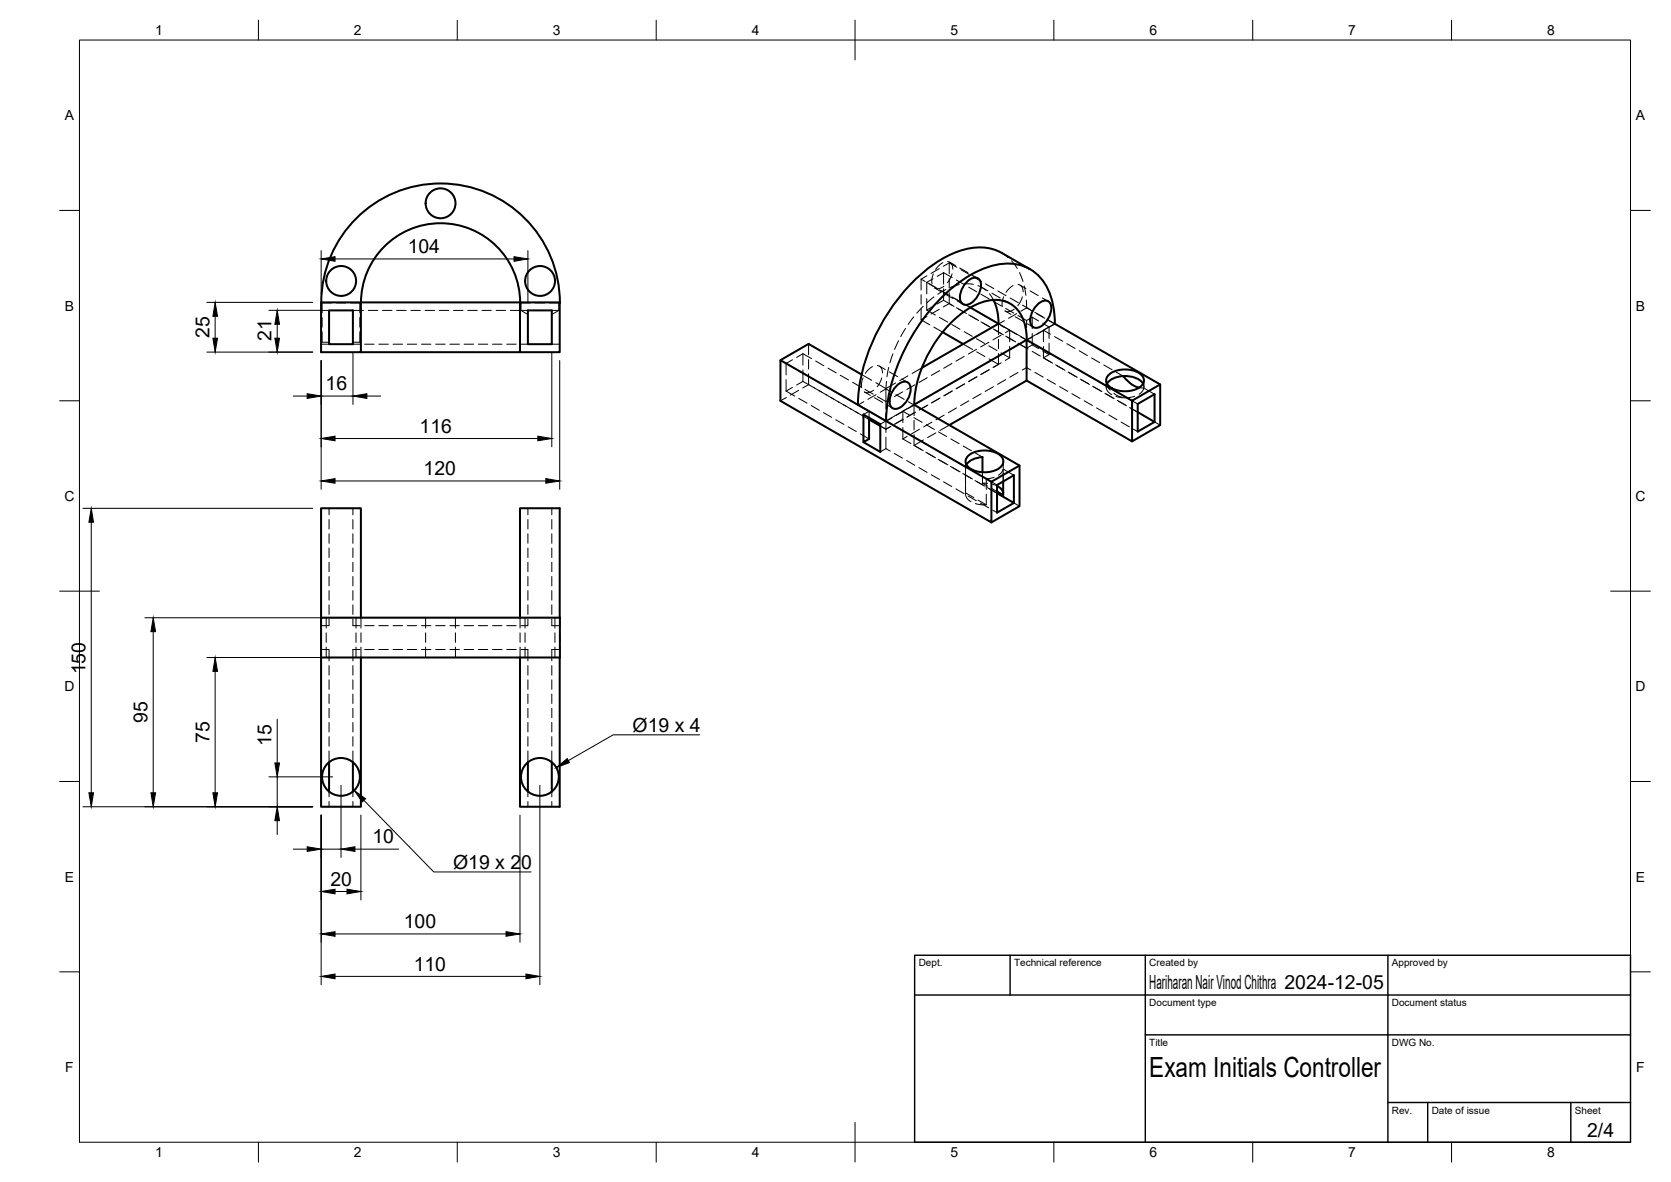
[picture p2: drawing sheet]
<svg xmlns="http://www.w3.org/2000/svg" width="420mm" height="297mm" viewBox="0 0 420 297" stroke-linecap="round" stroke-linejoin="round" font-family="sans-serif">
<!-- layer: Hidden -->
<g fill="none" stroke="#000" stroke-width=".25">
<path d="M80.7 78h2M80.8 76v.1h2.6M81 76v2.6M81 79.8v2.4M84.6 76.1h2.3M88.1 76.1h2.6M88.7 78h2.7M90.5 76v2.6M90.5 79.8v2.4M92.6 78h2.4M96.2 78h2.4M99.7 78h2.4"/>
<path d="M103.3 78h2.4M106.9 78h2.4M110.5 78h2.3M114 78h2.4M117.6 78h2.4M121.2 78h2.3M124.8 78h2.3M128.3 78h2.7M130.8 76v.1h2.6M131 78h1.7M131 78l1.7 1M131 76v2"/>
<path d="M134.6 76.1h2.3M138.1 76.1h2.6M138.7 78h1.8M140.5 78h.2M140.5 78l-1.8 1M140.5 76v2M229.7 79.6l-1.4 1.9M231.6 70.2l1 .5M231.6 70.2v2.7M231.6 74.1v2.3M231.6 77.6v2.8M232.1 77l-1.6 1.7"/>
<path d="M233 71l2.2 1.2M233 77.9l2.2 1.3M233 71v2.9M233 75v2.9M233.1 79.5l-1.5 .9M233.1 69.3l-1.5 .9M233.7 71.3l2 1.2M234.6 70l-1.6 1M234.6 77l-1.6 .9M234.7 68.8l-.4 1.4 .1 1.1M234.8 74.6l-1.8 1.5M235.1 72.4l1.4 .8"/>
<path d="M236.2 77.7l-2.1 1.2M236.2 67.5l-2.1 1.2M236.2 72.8l2.1 1.2M236.2 79.8l2.1 1.1M236.8 73.1l2 1.2M237.1 66l-1.1 .9-.7 .8M237.3 68.5l-1.7 1M237.3 68.5l2.1 1.3M237.3 75.5l2.1 1.2M237.3 75.5l-1.7 .9M237.3 68.5v2.9M237.3 72.6v2.9"/>
<path d="M237.3 71.9l-1.3 .6-1-.1M237.6 73.8l2 1.2M237.8 72.7l-2 1.2M238.3 65.7l.8 .5 .4 .6 .1 .8M238.7 76.3l-1.5 .8M238.7 66.1l-1.5 .8M238.7 66.1v2.7M238.7 70v2.4M238.7 73.6v2.7M238.7 76.3l1.2 .7M238.7 66.1l1.9 1.1M238.8 65.9l1.5 .8"/>
<path d="M239.3 74.6l2.6 1.5M239.4 68.8l-1.2 2.3M240.5 70.4l2 1.2M240.5 77.3l2 1.2M240.7 75.6l1.4 .9M240.9 77.6l2.1 1.2M241.2 71.5l-2.3 .7M241.3 67.3l2.1 1.2M241.6 67.8l2.1 1.1M242.4 71.4l2.4 .1M242.4 76.4l2.1 1.2M243 76.7l1 .6"/>
<path d="M243.6 72.2l2 1.1M243.6 79.1l2 1.2M244 79.4l2.1 1.2M244.4 69.1l1.5 .9M244.7 69.5l2.1 1.2M245.5 78.2l2.1 1.2M245.9 71.8l2 1.2M246.7 73.9l2 1.2M246.9 72.2l1.5 .9M247.8 71.3l2.1 1.2M248.6 80l2.1 1.1M248.8 73.8l1 1.6"/>
<path d="M249.4 73.7l2.1 1.2M249.7 75.7l2.1 1.2M250.9 73.1l2.1 1.2M251.9 63.6l1.6 1.1M252.3 74.6l-.3 1.4v1.1M252.5 75.5l1.5 .8M252.7 78.2l1.5 .8M252.9 77.5l2 1.2M254 74.9l2.1 1.2M254.3 65.6l1.5 1.9M254.7 71.8l-1.1 .8-.7 .9M255 77.7l-1.4 .6-.9-.2"/>
<path d="M255.2 79.6l2.1 1.2M255.7 78.8l-2.1 1.2M255.9 79.3l2.2 1.2M256 71.5l.6 .2 .4 .5 .3 1.2M256.3 68.5l.9 2.2M256.5 71.7l1.5 .8M257.1 74.6l-.5 1.3-.7 .9M257.1 76.7l2.1 1.2M257.5 71.9l.5 2.3M258.1 75.4v2M258.1 77.4l-1.4 .8M258.1 77.4l1.5 .8"/>
<path d="M259 73.1l2 1.2M259.5 79.7l-1.4 .8M259.5 79.7l1.6 1M259.5 79.7v2.9M260.2 78.5l2.1 1.2M260.6 78.8l2.1 1.2M262.1 74.9l1.4 .8M80.7 86.5h2M81 83.4v2.6h1.7M88.7 86.5h1.8M90.5 83.4v2.6h-1.8M91.7 86.5h2.4"/>
<path d="M95.2 86.5h2.4M98.8 86.5h2.4M102.4 86.5h2.4M106 86.5h2.4M109.5 86.5h2.4M113.1 86.5h2.4M116.7 86.5h2.4M120.3 86.5h2.3M123.8 86.5h2.4M127.4 86.5h2.4M131 86.5h1.7M138.7 86.5h2"/>
<path d="M197.7 91.3l2.1 1.3M197.7 98.3l2.1 1.2M197.7 91.3v2.9M197.7 95.4v2.9M197.7 99.9l-1.5 .8M199.3 90.4l-1.6 .9M199.3 97.4l-1.6 .9M200.8 98.1l-2.1 1.2M200.9 93.2l2 1.2M201.9 88.9l-1.6 .9M201.9 88.9l2.2 1.2M201.9 95.8l1.6 1"/>
<path d="M201.9 95.8l-1.6 1M201.9 88.9v2.9M201.9 92.9v2.9M203.3 96.7l-1.5 .8M203.3 86.4v2.8M203.3 90.4v2.3M203.3 93.9v2.8M203.3 96.7l1.5 .8M204 95l2 1.1M204.5 97.4l2.1 1.1M205.1 90.7l2.1 1.2M205.8 98.1l2.1 1.2"/>
<path d="M207.1 96.7l2 1.2M207.6 99.1l2.1 1.2M208.2 92.5l2.1 1.2M208.9 99.9l2.1 1.2M210.1 98.5l2.1 1.2M211.3 94.3l2.1 1.2M214.4 96.1l2.1 1.2M216.6 94.1l2.6 1.5M217 95l-.4 1.3 .1 1.1M217.4 98.5l1.4 .9M217.5 97.9l2.1 1.1M219.4 92.1l-.7 .5-1.1 1.2"/>
<path d="M219.6 98.1l-1.3 .6-1-.2M219.9 100l2.1 1.1M220.2 96.2l2.6 1.4M220.3 99.2l-2.1 1.2M220.6 99.7l2.2 1.2 1.1-.6M220.6 91.8l.8 .5 .4 .6 .1 .8M221.1 92l1.5 .9M221.7 95l-.5 1.2-.6 1M222.8 97.6v5.2M222.8 97.7l-1.5 .9M222.8 97.7l1.5 .9M222.9 95.8l-.1 1.9"/>
<path d="M223.5 92.3l-.5 2.4M223.6 93.5l2.1 1.1M224.5 88.9l-.7 2.3M225.2 96.2l-2.4 1.4M225.3 99.2l2.1 1.2M225.9 85.6l-1 2.2M226.7 95.2l1.5 .9M227 98.5l-2.1 1.2M227.7 82.5l-1.2 2.1M228.3 94.5l-2 1.1M230.1 96.7l-2.1 1.2M231.6 80.4l2.2 1.2"/>
<path d="M231.8 92.4l-2.5 1.5M233.2 94.9l-2.1 1.2M234.3 99.2l-2.1 1.1M234.8 82.2l2.2 1.3M236.3 93.1l-2.1 1.2M237.4 97.4l-2.1 1.1M239.3 81.5l2.1 1.2M239.4 91.3l-2.1 1.2M239.4 98.3l-2.1 1.2M239.5 98.2l-2.1 1.2M240.5 95.6l-2.1 1.2M242.2 86.5l2.3 1.3"/>
<path d="M242.4 83.3l2.1 1.2M242.4 89.6l-2 1.1M242.4 96.5l-2 1.2M242.6 96.4l-2.1 1.2M243.6 93.8l-2.1 1.2M245.5 85.1l2.1 1.2M245.5 87.8l-2 1.2M245.5 94.7l-2 1.2M245.6 88.4l2 1.2M245.7 94.7l-2.1 1.1M246.7 80.9l2 1.2M246.7 92l-2.1 1.2"/>
<path d="M246.7 99l-2.1 1.1M247.1 81.2l2.1 1.2M248.6 86.9l2.1 1.2M248.6 86l-2 1.2M248.6 92.9l-2 1.2M248.8 92.9l-2.1 1.2M249.7 82.7l2.1 1.2M249.8 90.2l-2.1 1.2M249.8 97.2l-2.1 1.2M250.2 83l2.1 1.1M251.1 85.3v2.4M251.1 88.8v2.8l-2.4-1.4"/>
<path d="M251.1 81.3v2.8M251.7 81.7l2.2 1.3-1.1 .6M251.7 88.7l2.2 1.2M251.7 84.2l-2 1.2M251.7 91.2l-2 1.2M252.5 80.6l-1.4 .8 1.4 .9M252.9 84.5l2 1.1M252.9 88.4l-2.1 1.2M252.9 95.4l-2.1 1.2M253.3 84.7l2.1 1.2M253.6 82.9l2.1 1.2M253.9 83v2.9"/>
<path d="M253.9 87v2.9M253.9 89.9l-1.1 .7M255.9 86.2l2.2 1.3 1.4-.8M256 86.7l-2.1 1.1M256 93.6l-2.1 1.2M256.4 86.5l2.1 1.2M256.7 84.7l1.4 .8M258.1 85.4l1.8 1M258.1 85.4l-1.1 .7M258.1 80.5v1.9M258.1 83.6v1.8M258.1 85.4v.1"/>
<path d="M258.3 81.4l1.5 .8M259.2 93l-1.1-.6-1.1 .6M259.5 88.3l2.1 1.2M259.5 83.8v2.9M259.5 86.7l1.6 .9M259.6 84.7l-1.5 .8M260.2 93.6l2.1 1.2M260.9 87l2.1 1.2M262.2 81.2l1.6 1M262.2 88.2l1.6 .9M262.4 87v2.9M262.4 89.9l2 1.2"/>
<path d="M262.6 90.1l2.1 1.2M262.7 82.9l-2.1 1.2M263.3 80.2l1.9 1.2M263.3 95.4l2.1 1.1M263.7 80.6l1.5 .8M263.8 82.2l-1.4 .8M263.8 82.2v2.9M263.8 86.2v2.9M263.8 89.1l-1.4 .8M264 88.8l2.1 1.2M264.1 84l-1.7-1v2.9M265.2 84.6l2 1.2"/>
<path d="M265.2 81.4l-1.5 .9M265.5 91.7l2 1.2M265.7 91.9l2.1 1.2M266.4 97.2l2.1 1.1M267.1 90.6l2.1 1.2M268.2 86.4l2.1 1.2M268.5 93.5l2.1 1.2M268.8 93.6l2.1 1.2M269.5 98.9l2.1 1.2M270.2 92.4l2.1 1.2M271.4 88.1l2 1.3M271.6 95.3l2.1 1.2"/>
<path d="M271.9 95.4l2.1 1.2M273.3 94.2l2.1 1.2M274.4 89.9l2.1 1.2M274.7 97.1l2.1 1.1M275 97.2l2.1 1.2M276.4 96l1.8 1M277.5 91.7l2.1 1.2M277.8 98.8l2.1 1.2M278.1 99l2.1 1.2M278.1 95.6v1.6M278.2 97l1 1M278.2 97l.1 1 1.2 1.2"/>
<path d="M278.3 96.4l-.1 .6M280.1 98.8l1.1 .8 1 .2M280.6 99.6l2.8 .4M280.6 93.5l1.8 1M283.4 100l2.7 1.5M285.3 99.6l-1.9 .4M286.4 97.4l1.2 .1M287.4 96.4l.2 1.1M287.6 97.5l-.5 1-.7 .6M287.6 97.5l2.7 1.6M287.6 95.6v1.6M200.9 100.1l2 1.2"/>
<path d="M204 101.9l2 1.2M207.1 103.7l2 1.2M210.1 105.5l2.1 1.2M210.7 100.9l2.1 1.2M212 101.7l3.9 2.2M213.3 100.3l2 1.2M213.3 107.3l2 1.1M215.1 103.4l2.1 1.2M215.7 101.8l1.5 .8M215.7 101.7v.1M216.3 102.1l2.2 1.2-1.4 .9M216.3 109l2.2 1.3"/>
<path d="M216.9 104.5l1.6 .9M217.2 101l-1.5 .8M218.2 105.2l2.1 1.2M218.2 103.2l2.1 1.2M218.5 103.3v1.7M221.3 107l1.5 .9M221.3 105l1.5 .9 1.5-.9M221.3 106.6l1.5-.8 1.7 1M222.8 103.9v4.8M222.8 109.9v2.8M222.8 112.7l-1.5 .9M222.8 112.7l1 .7"/>
<path d="M223 101.7l1.5 .9M223.9 107.2l-1.1 .7M224 107.2l-1.2 .7M224.9 113.9l2 1.2M225.6 107.4l2 1.2M227 105.4l-2.1 1.2M227 103.3l1.8 1.1M227 103.3v2.9M227 107.4v2.9M227 110.3l2 1.2M227.1 105.4l-2.1 1.2M227.4 103.2l-2.1 1.2"/>
<path d="M228 115.7l2 1.2M228.1 102.7l-1.1 .6M228.1 109.7l-1.1 .6M228.4 101l1.4 .8M228.6 109.2l2.1 1.2M229.8 105l2.1 1.1M229.8 111.9l2.3 1.3M229.8 101.7v2.7M229.8 105.6v2.4M229.8 109.2v2.7M229.8 101.8l-1.4 .8M229.8 101.7v.1"/>
<path d="M230.1 103.6l-2.1 1.2M230.2 103.6l-2.1 1.2M231.1 117.5l2 1.2M231.2 100.9l-2 1.2M231.2 107.9l-2 1.2M231.7 111l2.1 1.1M232.2 110.6l-2.4 1.3M232.8 113.6l2.4 1.4M232.9 106.7l2 1.2M233.2 101.9l-2.1 1.1M233.3 101.8l-2.1 1.2M234.1 119.3l2.1 1.2"/>
<path d="M234.3 106.1l-2.1 1.2M234.8 112.7l2.1 1.2M235.3 108.8l-2.1 1.2M235.9 115.4l2.4 1.4M236 108.5l2 1.2M236.4 100l-2.2 1.3M237.4 104.3l-2.1 1.2M237.9 114.5l2.1 1.2M238.7 106.8l-2.4 1.4M239 117.2l2 1.2M239.1 110.3l2.1 1.2M239.4 117.4l2 1.2"/>
<path d="M240.5 102.5l-2.1 1.2M241 116.3l1.8 1 .2-.5M242.1 119l2.4 1.4M242.2 112.1l2 1.2M242.8 116v8.1M243.6 100.7l-2.1 1.2M245.3 113.9l1.7 1M247 118.7v2.7M250 119.9l-2 .4M252.2 117.9l-.5 1-.7 .5M252.2 117.9l.1 3.3M252.2 117.9l2.7 1.5"/>
<path d="M252.3 116v1.7M272.6 100.7l2.1 1.2M275.7 102.5l2.1 1.2M278.8 104.3l2.1 1.2M280.9 100.6l2.4 1.4M281.9 106.1l2.1 1.2M284 102.4l2.1 1.2M284.3 102.6l2 1.1M285 107.9l1.1 .6M287.4 104.3l2.1 1.2M290.5 106.1l1.2 .7M82.7 127.7v1.7"/>
<path d="M82.7 130.6v2.4M82.7 134.1v2.4M82.7 137.7v2.4M88.7 127.7v1.7M88.7 130.6v2.4M88.7 134.1v2.4M88.7 137.7v2.4M132.7 127.7v1.7M132.7 130.6v2.4M132.7 134.1v2.4M132.7 137.7v2.4M138.7 127.7v1.7"/>
<path d="M138.7 130.6v2.4M138.7 134.1v2.4M138.7 137.7v2.4M237.2 121.1l2.1 1.2M240.3 122.9l2.1 1.2M243.4 124.7l2.1 1.1M244.9 125.1l-2.1-1.2v.7l.3 .6 1.1 .9M245.2 120.8l2 1.1M245.6 121l2 1.2M245.9 125.7l2.1 1.2h-1.2l-1.5-.4M246.5 126.4l2.1 1.2M248 120.3v2.7"/>
<path d="M248 124.2v2.7M248 120.3l2.7 1.6M248.3 122.5l2 1.2M248.3 121.5l-1.3-.1 1.3 .8M248.6 122.8l2.1 1.1M249.4 122.8l1.3 .7M249.5 121.7l1.2 .4M249.6 128.2l1.1 .6M251.4 124.3l2 1.2M252.2 123.9v.5M252.3 122.4v1.7M254.4 126.1l1.9 1.1"/>
<path d="M80.8 155.2h.1M80.8 155.2v2.6M80.8 159v2.4M82 155.2v2.6M82 159v2.4M82.7 155.6v1.6h-2M82.7 141.3v2.4M82.7 144.9v2.3M82.7 148.4v2.4M82.7 152v2.4M88.7 141.3v2.4M88.7 144.9v2.3"/>
<path d="M88.7 148.4v2.4M88.7 152v2.4M88.7 155.6v1.6h1.8M89.5 155.2v2.6M89.5 159v2.4M90.8 155.2v2.6M90.8 159v2.4M91.7 157.2h2.4M95.2 157.2h2.4M98.8 157.2h2.4M102.4 157.2h2.4M106 157.2h2.4"/>
<path d="M107 155.2v2.6M107 159v2.4M109.5 157.2h2.4M113.1 157.2h2.4M114.5 155.2v2.6M114.5 159v2.4M116.7 157.2h2.4M120.3 157.2h2.3M123.8 157.2h2.4M127.4 157.2h2.4M130.8 155.2v2.6M130.8 159v2.4"/>
<path d="M132 155.2v2.6M132 159v2.4M132.7 155.6v1.6h-1.7M132.7 141.3v2.4M132.7 144.9v2.3M132.7 148.4v2.4M132.7 152v2.4M138.7 141.3v2.4M138.7 144.9v2.3M138.7 148.4v2.4M138.7 152v2.4M138.7 155.6v1.6h2"/>
<path d="M139.5 155.2v2.6M139.5 159v2.4M140.7 155.2v2.6M140.7 159v2.4M80.7 163.2h2v2.9M80.8 165.2h.1M80.8 162.6v2.6M82 162.6v2.6M82.7 167.3v2.4M82.7 170.8v2.4M82.7 174.4v2.4M82.7 178v2.4"/>
<path d="M88.7 167.3v2.4M88.7 170.8v2.4M88.7 174.4v2.4M88.7 178v2.4M89.5 162.6v2.6M90.5 163.2h-1.8v2.9M90.8 162.6v2.6M91.7 163.2h2.4M95.2 163.2h2.4M98.8 163.2h2.4M102.4 163.2h2.4M106 163.2h2.4"/>
<path d="M107 162.6v2.6M109.5 163.2h2.4M113.1 163.2h2.4M114.5 162.6v2.6M116.7 163.2h2.4M120.3 163.2h2.3M123.8 163.2h2.4M127.4 163.2h2.4M130.8 162.6v2.6M131 163.2h1.7v2.9M132 162.6v2.6M132.7 167.3v2.4"/>
<path d="M132.7 170.8v2.4M132.7 174.4v2.4M132.7 178v2.4M138.7 167.3v2.4M138.7 170.8v2.4M138.7 174.4v2.4M138.7 178v2.4M139.5 162.6v2.6M140.7 163.2h-2v2.9M140.7 162.6v2.6M82.7 181.6v2.3M82.7 185.1v2.4"/>
<path d="M82.7 188.7v2.9M82.7 198.9v1.3M88.7 181.6v2.3M88.7 185.1v2.4M88.7 188.7v2.9M88.7 198.9v1.3M132.7 181.6v2.3M132.7 185.1v2.4M132.7 188.7v2.9M132.7 198.9v1.3M138.7 181.6v2.3M138.7 185.1v2.4"/>
<path d="M138.7 188.7v2.9M138.7 198.9v1.3M82.7 201.4v1.3M88.7 201.4v1.3M132.7 201.4v1.3M138.7 201.4v1.3"/>
</g>
<!-- layer: Visible -->
<g fill="none" stroke="#000" stroke-width=".51">
<path d="M80.8 76a30 30 0 0 1 30-29.9 30 30 0 0 1 29.9 30M82.7 78h6v8.5h-6zM90.7 76h-10v12.5h10v-12.5h40M90.7 76.1h.1M130.7 76h10v12.5h-10zM130.8 76a20 20 0 0 0-20.1-19.9 20 20 0 0 0-19.9 20M132.7 78h6v8.5h-6zM243 71a2.38 2.38 0 0 1 3.1-.9 4 4 0 0 1-.6 4.8 3.2 3.2 0 0 1-3.1 1.6 2.39 2.39 0 0 1-.8-3.1l.5-1.3zM244 77.3l7.1 4.1M249.8 75.4a13.3 13.3 0 0 1 1.3 5.9M259 67.7l-7.1-4.1a13.4 13.4 0 0 0-12.4 .1 40.6 40.6 0 0 0-17.6 17.2 43.6 43.6 0 0 0-6.2 20.8M260.7 76.7a2.38 2.38 0 0 1 3.1-.8 4 4 0 0 1-.6 4.8 3.2 3.2 0 0 1-3.2 1.6 2.39 2.39 0 0 1-.8-3.1l.6-1.3z"/>
<path d="M90.7 88.5h40M196.2 90.5l7.1-4.1 13.3 7.7M225.3 97.1a2.38 2.38 0 0 1 3.1-.9 4 4 0 0 1-.6 4.8 3.2 3.2 0 0 1-3.1 1.7 2.39 2.39 0 0 1-.8-3.2l.5-1.3zM237 83.5l5.2 3M251.1 81.4l-19.3 11M258.1 95.6v-10.2l26.5 15.3M258.1 85.4l-28.3 16.3 26.5 15.3v10.2l-7 4.1M258.1 95.6l26.5 15.3M258.1 95.6l-19.4 11.2M258.2 85.4a9.9 9.9 0 0 0-4.2-9.1 10 10 0 0 0-10 1 31.3 31.3 0 0 0-14.1 24.4M278.3 96.4a6.2 6.2 0 0 1 7.2-1.5 3.6 3.6 0 0 1 1.9 1.5M278.9 94.1a6.7 6.7 0 0 1 8.4 .5 1.99 1.99 0 0 1-1.1 2.9 6.8 6.8 0 0 1-7.7-.9 1.79 1.79 0 0 1 .4-2.5z"/>
<path d="M282.4 94.5l2 2 1.1 .6 .9 .3M291.7 96.6l-26.5-15.3a16.3 16.3 0 0 0-4.5-12.4 11.7 11.7 0 0 0-11.3-2.1 34.5 34.5 0 0 0-17.4 13.5 46.1 46.1 0 0 0-9.2 25.5M218.5 105v5.3l-1.4 .8v-6.9l4.2 2.4v7l-4.2-2.5M218.5 105.4l2.8 1.6M243.6 114.4a6.7 6.7 0 0 1 8.3 .5 1.99 1.99 0 0 1-1 3 6.8 6.8 0 0 1-7.8-.9 1.79 1.79 0 0 1 .5-2.6zM247 114.9v3.8M247.1 114.9l-2.3 .4a3.5 3.5 0 0 0-1.8 1.5M256.3 117l-7 4.1v10.2l-53.1-30.6v-10.2l53.1 30.6M284.6 100.7l7.1-4.1v10.2l-7.1 4.1zM286.1 103.6l4.2 2.4M286.1 101.5l4.2-2.4v6.9l-4.2 2.5zM250.7 123.9l4.2 2.5"/>
<path d="M250.7 121.9l4.2-2.5v7l-4.2 2.4zM250.7 122.1l1.2 1 .4 .8M252.2 121v3.4l-1.5-.9M80.8 155.2h60v10h-60M90.7 155.2v-27.5h-10v75h10v-37.5M130.7 155.2v-27.5h10v27.5M130.7 165.2v37.5h10v-37.5M82.7 191.6v7.3M88.7 191.6v7.3M132.7 191.6v7.3M138.7 191.6v7.3"/>
<circle cx="110.8" cy="51.1" r="3.8"/>
<circle cx="85.8" cy="70.6" r="3.8"/>
<circle cx="135.8" cy="70.6" r="3.8"/>
<circle cx="85.7" cy="195.2" r="4.8"/>
<circle cx="135.8" cy="195.2" r="4.8"/>
</g>
<!-- layer: Visible Narrow -->
<path d="M251.1 81.3l7 4.1 7.1-4M215.7 101.7l7.1 4.1 7-4.1M80.8 155.2v10" fill="none" stroke="#000" stroke-width=".25"/>
<!-- layer: BORDER -->
<g fill="none" stroke="#000" stroke-width=".25">
<path d="M20 10.1h390v276.9h-390zM65 5.1v5M115 5.1v5M165 5.1v5M215 5.1v10M265 5.1v5M315 5.1v5M365 5.1v5M15 52.9h5M410 52.9h5M15 100.7h5M410 100.7h5"/>
<path d="M15 148.6h10M405 148.6h10M15 196.4h5M410 196.4h5M15 244.2h5M410 244.2h5M65 287v5M115 287v5M165 287v5M215 282.1v9.9M265 287v5M315 287v5"/>
<path d="M365 287v5"/>
</g>
<!-- layer: TITLEBLOCK -->
<path d="M230 240.1h180v46.9h-180zM230 250h180M254 240.1v9.9M288 240.1v46.9M349 240.1v46.9M288 260.1h122M349 277.1h61M359 277.1v9.9M395 277.1v9.9" fill="none" stroke="#000" stroke-width=".36"/>
<!-- layer: FD_Dimensions -->
<g fill="none" stroke="#000" stroke-width=".25">
<path d="M52 76h26.6M54.1 79.5v5.5M67.6 78h13M80.8 63v10.9M84.2 65.1h45M132.7 63v12.9M52 88.5h26.6M69.7 81.5v3.5M73.7 99.5h3.5M80.8 90.6v32.4M80.8 99.5h8M88.8 88.6v13"/>
<path d="M92.2 99.5h3.5M138.7 88.6v23.7M140.7 90.6v32.4M84.2 110.2h51M20.8 127.7h57.8M22.9 131.2v68M84.2 120.9h53M36.4 155.2h52.2M38.5 158.7v40.5M52 165.2h36.6M54.1 168.7v30.5M67.6 195.2h16.1"/>
<path d="M69.7 180.7v11M69.7 195.2v7.5M85.7 197.3v18.2M135.7 197.3v50.2M20.8 202.7h57.8M69.7 206.2v3.5M73.7 213.4h3.5M80.8 204.8v42.7M80.8 213.4h4.9M89.2 213.4h11M90.7 204.8v21.4M130.7 204.8v32"/>
<path d="M84.2 234.7h43M84.2 224h3M84.2 245.4h48"/>
</g>
<g fill="#000" stroke="#000" stroke-width=".25">
<path d="M54.1 76l.6 3.5h-1.2zM80.8 65.1l3.4-.6v1.2zM129.2 64.5l3.5 .6-3.5 .6zM53.5 85h1.2l-.6 3.5zM69.1 85h1.2l-.6 3.5zM69.7 78l.6 3.5h-1.2zM77.2 98.9l3.6 .6-3.6 .6zM88.8 99.5l3.4-.6v1.2zM80.8 110.2l3.4-.6v1.2zM135.2 109.6l3.5 .6-3.5 .6zM22.9 127.7l.6 3.5h-1.1zM80.8 120.9l3.4-.6v1.1z"/>
<path d="M137.2 120.3l3.5 .6-3.5 .5zM38.5 155.2l.6 3.5h-1.1zM54.1 165.2l.6 3.5h-1.2zM22.4 199.2h1.1l-.6 3.5zM38 199.2h1.1l-.6 3.5zM53.5 199.2h1.2l-.6 3.5zM69.1 191.7h1.2l-.6 3.5zM69.7 202.7l.6 3.5h-1.2zM77.2 212.8l3.6 .6-3.6 .6zM85.7 213.4l3.5-.6v1.2zM80.8 234.7l3.4-.6v1.2zM80.8 224l3.4-.5v1.1z"/>
<path d="M87.2 223.5l3.5 .5-3.5 .6zM127.2 234.1l3.5 .6-3.5 .6zM80.8 245.4l3.4-.6v1.2zM132.2 244.8l3.5 .6-3.5 .6z"/>
</g>
<!-- layer: Hole Notes -->
<path d="M139.9 192.9l2.7-2.3 .6 1.1zM89.1 198.6l2.8 2.1-.8 .8z" fill="#000" stroke="#000" stroke-width=".25"/>
<path d="M175.9 184.7h-21.7l-11.3 6.4M91.5 201.1l17.6 18h24.4" fill="none" stroke="#000" stroke-width=".25"/>
<text font-size="7" x="289" y="270.6">Exam Initials Controller</text>
<g font-size="4.9">
<text x="102.5" y="63.6">104</text>
<text x="52.7" y="84.9" transform="rotate(-90 52.7 84.9)">25</text>
<text x="68.3" y="85.6" transform="rotate(-90 68.3 85.6)">21</text>
<text x="81.9" y="98.1">16</text>
<text x="105.5" y="108.7">116</text>
<text x="106.5" y="119.4">120</text>
<text x="21.5" y="169.5" transform="rotate(-90 21.5 169.5)">150</text>
<text x="37.1" y="181.7" transform="rotate(-90 37.1 181.7)">95</text>
<text x="159" y="184">Ø19 x 4</text>
<text x="52.7" y="186.7" transform="rotate(-90 52.7 186.7)">75</text>
<text x="68.2" y="187.4" transform="rotate(-90 68.2 187.4)">15</text>
<text x="93.6" y="211.9">10</text>
<text x="113.9" y="218.4">Ø19 x 20</text>
<text x="83.1" y="222.6">20</text>
<text x="101.5" y="233.2">100</text>
<text x="104" y="243.9">110</text>
<text x="289" y="248.5">Hariharan Nair Vinod Chithra 2024-12-05</text>
<text x="399.1" y="285.7">2/4</text>
</g>
<g font-size="3.5">
<text x="39" y="8.8">1</text>
<text x="89" y="8.8">2</text>
<text x="139" y="8.8">3</text>
<text x="189" y="8.8">4</text>
<text x="239" y="8.8">5</text>
<text x="289" y="8.8">6</text>
<text x="339" y="8.8">7</text>
<text x="389" y="8.8">8</text>
<text x="16.3" y="30.2">A</text>
<text x="411.3" y="30.2">A</text>
<text x="16.3" y="78">B</text>
<text x="411.3" y="78">B</text>
<text x="16.2" y="125.9">C</text>
<text x="411.2" y="125.9">C</text>
<text x="16.2" y="173.7">D</text>
<text x="411.2" y="173.7">D</text>
<text x="16.3" y="221.6">E</text>
<text x="411.3" y="221.6">E</text>
<text x="16.4" y="269.4">F</text>
<text x="411.4" y="269.4">F</text>
<text x="39" y="290.8">1</text>
<text x="89" y="290.8">2</text>
<text x="139" y="290.8">3</text>
<text x="189" y="290.8">4</text>
<text x="239" y="290.8">5</text>
<text x="289" y="290.8">6</text>
<text x="339" y="290.8">7</text>
<text x="389" y="290.8">8</text>
</g>
<g font-size="2.5">
<text x="231" y="242.9">Dept.</text>
<text x="255" y="242.9">Technical reference</text>
<text x="289" y="242.9">Created by</text>
<text x="350" y="242.9">Approved by</text>
<text x="289" y="252.8">Document type</text>
<text x="350" y="252.8">Document status</text>
<text x="289" y="262.9">Title</text>
<text x="350" y="262.9">DWG No.</text>
<text x="350" y="279.9">Rev.</text>
<text x="360" y="279.9">Date of issue</text>
<text x="396" y="279.9">Sheet</text>
</g>
</svg>
